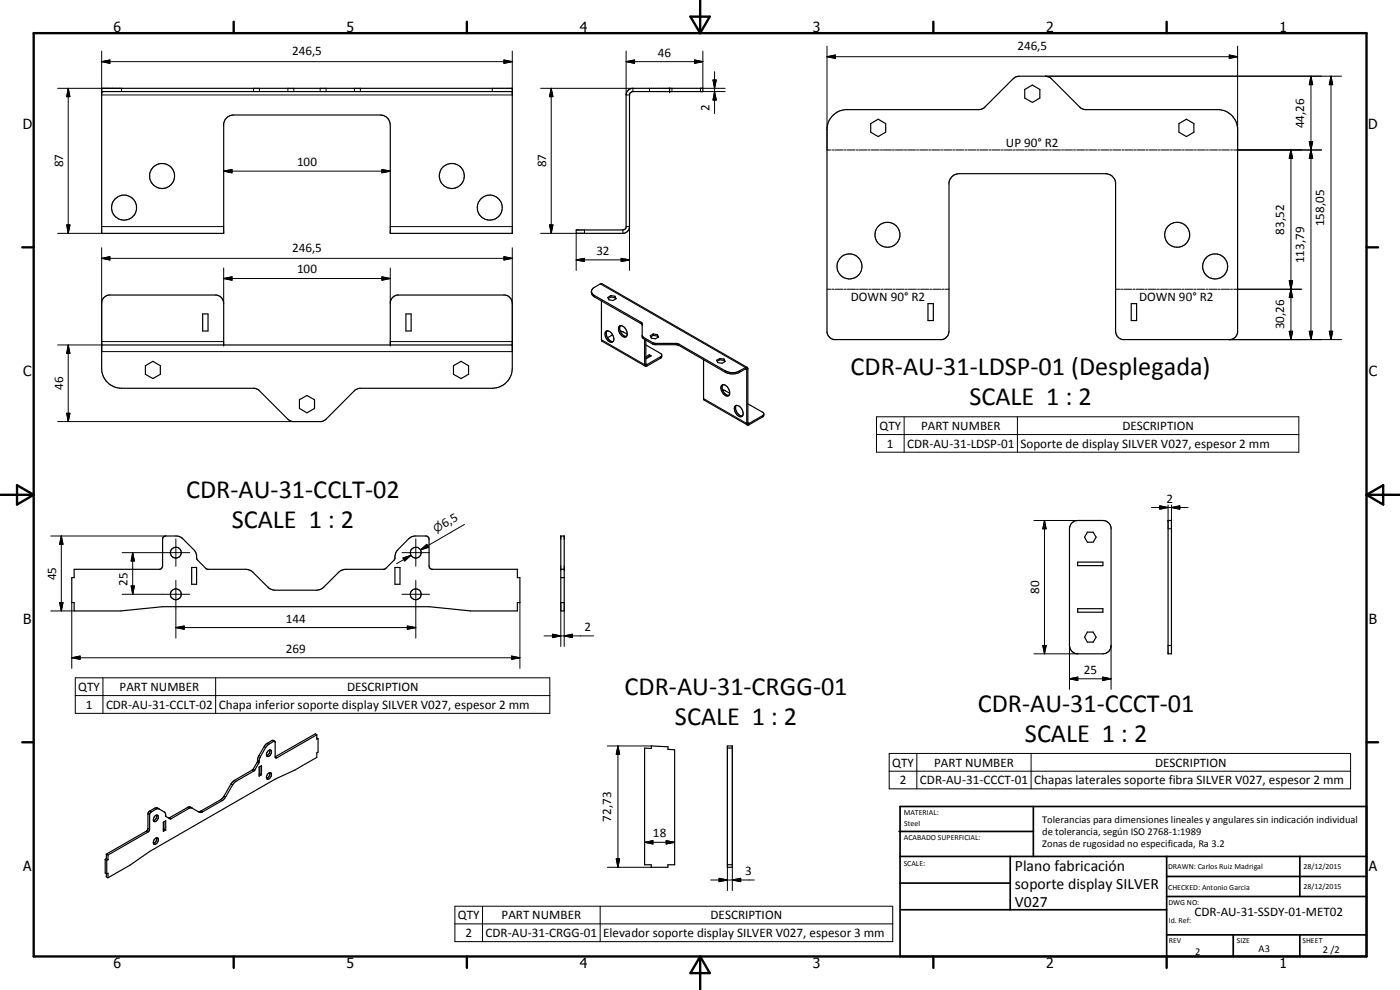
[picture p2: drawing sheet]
<svg xmlns="http://www.w3.org/2000/svg" width="420mm" height="297mm" viewBox="0 0 420 297" stroke-linecap="round" stroke-linejoin="round" font-family="sans-serif">
<g fill="none" stroke="#000" stroke-width=".35">
<path d="M30.5 26.5h123.2v43.5h-36.6v-32.5a3 3 0 0 0-3-3h-44a2.93 2.93 0 0 0-3 2.6v32.9h-36.6zM30.5 27.5h123.2M188.6 27l1.3-.5h21v1h-21l-.9 .6-.1 39.9a2.07 2.07 0 0 1-2 2h-14v-1h14l.6-.2 .4-.6v-39.7l.1-.7zM200.9 26.5v1M250 34.6l1.9-1.3 1.7-.4 40.8-.1 .9-.4 8.8-8.8 .8-.5 .9-.2h8l.9 .2 .8 .5 8.8 8.8 .9 .4 40.8 .1a6 6 0 0 1 5.4 5.4v61.4a2.52 2.52 0 0 1-2.1 2.2h-32.3a2.57 2.57 0 0 1-2.2-2.5v-44.7a3.1 3.1 0 0 0-3-2.6h-44a3.1 3.1 0 0 0-3 2.6v44.7a2.57 2.57 0 0 1-2.2 2.5h-32.3a2.52 2.52 0 0 1-2.1-2.2v-60.8a5.6 5.6 0 0 1 1.8-4.3zM261.3 37.1l2.3-1.3 2.2 1.3v2.6l-2.2 1.3-2.3-1.3zM307.5 26.8l2.3-1.3 2.3 1.3v2.6l-2.3 1.3-2.3-1.3zM353.8 37.1l2.3-1.3 2.2 1.3v2.6l-2.2 1.3-2.3-1.3zM60.8 94.2h1.6v5.1h-1.6zM121.8 94.2h1.6v5.1h-1.6zM177.5 87.4l.2 .7 .7 .5 14.2 8.2 .1 .3v4l.4 .5 3.4 1.8h6.6l.6 .2 14 8.1a4.9 4.9 0 0 0 4.2 0l1.8-1 .4 .1 .1 16.7 .6-.1 4.1-2.3 .2-.2 .1-.7M177.5 87.4l.2 1.1 .7 .6 14.2 8.1 .1 .3"/>
<path d="M177.5 87.4l.6-1 2.1-1.2 .5-.1 43.5 25.1M180.5 90.3l.1 12.1 13.1 7.5M181.9 99.4a2.16 2.16 0 0 1 2.1 3.1 1.86 1.86 0 0 1-2.4-2v-.8zM182.1 99.3l-.2 .9 .4 1.1M183.3 88.7l-.9 .5 .3 .8 1.3 .2 .9-.6-.3-.7M183.3 88.7l1.3 .2M183.3 89.1l-.8 .5M183.3 88.7v.4M183.3 89.1l1.3 .2M184.6 88.9v.4M184.6 89.3l.1 .4M185.8 98a1.4 1.4 0 0 1 2.1 .8 1.48 1.48 0 0 1-.2 2.3 2.39 2.39 0 0 1-1.9-3.1z"/>
<path d="M186.2 99.4a2.94 2.94 0 0 1 2 .9M186.2 97.7a2.36 2.36 0 0 0 1.8 3.2M278.5 91.1h1.6v5.1h-1.6zM339.5 91.1h1.6v5.1h-1.6zM30.5 103.5h123.2M43.6 109.7l2.3-1.3 2.2 1.3v2.6l-2.2 1.3-2.3-1.3zM67.1 103.5v-12.5a2.58 2.58 0 0 0-2.1-2.5h-32.4a2.55 2.55 0 0 0-2.1 2.1v20.5a6 6 0 0 0 6 5.4h39.9l1.2 .5 8.8 8.8 1.4 .7h8.6l.7-.2 .8-.5 8.5-8.6 1.4-.7h39.9a6 6 0 0 0 6-6v-19.5a2.58 2.58 0 0 0-2.1-2.5h-32.3a2.53 2.53 0 0 0-2.2 2.1v12.9M89.9 119.9l2.2-1.2 2.3 1.2v2.7l-2.3 1.3-2.2-1.3zM136.1 109.7l2.3-1.3 2.2 1.3v2.6l-2.2 1.3-2.3-1.3zM182.3 101.3l.8 .9 .9 .3M183.8 100.5l-1.5 .8M192.7 100.7l.4 .5 3.2 1.8h6.8l.6 .3 14 8a4.5 4.5 0 0 0 4.2 0l1.8-1 .5-.1 .2 .3 .1 16.5h.3l4.1-2.3 .3-.5"/>
<path d="M193.5 101.8v7.6l.1 .4M193.8 103.5l4.6 2.7 .2 .9-4.4 2.7h-.6M193.8 102l.2 7.5 4.2-2.4 .4-.4M194.9 106.8l-1.1 .6M194.9 106.8l.2 .2M194.9 106.4l-1.1 .7M194.9 106.4v.4M194.9 106.4l.5 .4-1.6 .9M196 100.2l1.3 .2M196 100.2l-.9 .6 .4 .7 1.2 .1 .9-.5-.3-.7M196 100.2v.4M196 100.6l1.3 .2"/>
<path d="M196 100.6l-.7 .5M197.3 100.4v.4M197.3 100.8l.2 .4M211.1 107.9l.1 12 13.1 7.6M216 107.6l-.9 .5 .3 .7 1.3 .2 .9-.5-.3-.8M216 107.6l1.3 .1M216 107.9l-.7 .5M216 107.6v.3M216 107.9l1.3 .2M216.5 115.7a1.43 1.43 0 0 1 2.1 .8 1.88 1.88 0 0 1 .1 2.2 1.33 1.33 0 0 1-1.8-.8l-.5-1.3zM216.9 117l2.1 1M216.9 115.4a2.31 2.31 0 0 0 1.9 3.2"/>
<path d="M217.3 107.7v.4M217.3 108.1l.2 .4M220.5 121.9a1.23 1.23 0 0 1 2 .6 1.79 1.79 0 0 1 .1 2.5 2.28 2.28 0 0 1-2.1-3.1zM221 121.7a2.47 2.47 0 0 0 1.4 3.1h.4M224.4 121.2l4.5 2.5 .3 .5M321.6 157l.8-.6 1.1-.2h7.5a2.49 2.49 0 0 1 2.4 2.1v35.7a2.47 2.47 0 0 1-2.4 2.2h-7.5a2.51 2.51 0 0 1-2.5-2.5v-35zM326.3 159.7h1.8l.9 1.5-.9 1.5h-1.8l-.8-1.5zM350.6 156.2h1v40h-1zM22.3 170.8h25.7l.4-.2 .4-.8v-8.2l.8-.8h3.6l1.1 .4 3.9 3.7a3.8 3.8 0 0 1 .9 2.9l3.2 3h11.5l1.5 .4 5.4 5.2 1 .6 13.3 .1 1.8-.7 4.8-4.7 1.4-.8 12.3-.1 2.9-2.7 .3-.5 .1-1.3 .6-1.1 3.4-3.5 1.8-.9h3.6l.6 .4 .2 .6v8l.2 .6 .6 .4h25.7v2.5h.7v7.5h-.7v2.5h-14l-12.5-1.3h-80l-12.5 1.3h-14v-2.5h-.8v-7.5h.8zM57.5 170.3h1.5v5h-1.5zM118.5 170.3h1.5v5h-1.5zM168.3 170.8h1"/>
<path d="M168.3 160.8h1v22.5h-1zM168.3 173.3h1M323.4 168.7h7.6v1h-7.6zM168.3 180.8h1M323.4 182.6h7.6v1.1h-7.6zM326.3 189.7h1.8l.9 1.5-.9 1.5h-1.8l-.8-1.5zM77.8 230.1l.7-.4v2.8l-.7 .4zM78 232.2l-.2 .1M78 230v2.2M78 232.2l.5 .3M80.4 232.2l.4-.3a.59 .59 0 0 1 .7 .2 .59 .59 0 0 1-.1 .8 .86 .86 0 0 1-1.4 .7v-.6zM80.4 225.3l.4-.2a.68 .68 0 0 1 .8 .4 .68 .68 0 0 1-.4 .9 .65 .65 0 0 1-.8 .6 .65 .65 0 0 1-.4-1z"/>
<path d="M81 225v.2a1.48 1.48 0 0 1-1 1.5M81 231.8a1.5 1.5 0 0 1-1 1.7M82.5 222.4l-1.8 .9-.8 .8-1.8 3.1-.4 1.7-1.3 2.2-6 3.6-2.7 4.4-.8 1-6.3 3.6h-.8l-2.1-1.2M82.5 222.4l-.9-.2-1.8 1.1-2.3 3.7-.3 1.6-1.3 2.3-6 3.6-3.2 5.1-6.6 3.9h-.7M82.5 222.4l.1 4.7M95.1 220.5v1.3l.4-.2M95.1 220.5l-12 6.9-.3 .1-.2-.4M95.1 220.5l-.5-.3-12 6.9M95.1 221.4l.4 .2M95.5 221.6v4.1l-.4 .2v1.3l-6.6 3.9-5.9 2.7-37.7 21.7-5.9 4.1-6.6 3.8M193.5 224.5l1.9 .1 .1-.8 5 .3-.1 .7 2.1 .2v34.5h-2.1v.7h-5v-.7h-1.9zM218.3 223.8h1.5v36.4h-1.5z"/>
<path d="M218.3 224.5h1.5M31.6 257.9v4l.4 .3M31.6 257.9l.4 .2M31.9 256.3v1.3M31.9 257.6l-.3 .3M31.9 256.3l.5 .2M31.9 257.6l.5 .3M32 258.1v4.1M32.4 256.5v1.4M32.4 257.9l-.4 .2M46.3 251.9l.5-.4a.53 .53 0 0 1 .7 .1 .53 .53 0 0 1 0 .7 .94 .94 0 0 1-1.4 .9zM46.5 244.9a.62 .62 0 0 1 .9-.2 .62 .62 0 0 1 0 1 .86 .86 0 0 1-1.3 .6v-.8z"/>
<path d="M47 251.4a1.51 1.51 0 0 1-1 1.7M47 244.6a1.51 1.51 0 0 1-1 1.7M47.8 242.7h-.8l-1.8 1-.3 .4v4.7l-.4 .8-12.1 6.9M47.8 242.7a1.05 1.05 0 0 0-1.5-.1l-1.5 .9-.4 .5v4.7l-.2 .5-12.3 7.1M49 246.7l.7-.4v2.7l-.7 .4zM49.2 248.8l-.2 .1M49.2 246.5v2.3M49.2 248.8l.5 .2M57.7 242.5l-.8-.1-5.7 3.3-1.3-.7-.5-1.3-1.6-1M57.7 242.5a1.05 1.05 0 0 0-1.5-.2l-5.6 3.1M218.3 259.5h1.5M31.9 262.1v1l.5 .3"/>
<path d="M32 262.2l.4-.2v1.4"/>
<circle cx="48.6" cy="52.8" r="3.8"/>
<circle cx="135.6" cy="52.8" r="3.8"/>
<circle cx="37.2" cy="62.3" r="3.7"/>
<circle cx="147" cy="62.3" r="3.8"/>
<circle cx="254.9" cy="79.9" r="3.8"/>
<circle cx="266.4" cy="70.4" r="3.8"/>
<circle cx="353.3" cy="70.4" r="3.7"/>
<circle cx="364.7" cy="80" r="3.8"/>
<circle cx="52.8" cy="178.3" r="1.62"/>
<circle cx="52.8" cy="165.8" r="1.62"/>
<circle cx="124.8" cy="165.8" r="1.62"/>
<circle cx="124.8" cy="178.3" r="1.63"/>
</g>
<g fill="none" stroke="#000" stroke-width=".3">
<path d="M30.5 18.5l2.5-.5v1zM30.5 15.3v13.2h123.2v-13.2M30.5 18.5h123.2M151.2 18l2.5 .5-2.5 .5zM187.9 18.5l2.5-.5v1zM187.9 15.3v13.2h1M187.9 18.5h23M208.4 18l2.5 .5-2.5 .5zM210.9 15.3v11.2M248.2 17l2.5-.5v1zM248.2 13.8v31.2h1.2M248.2 17h123.2"/>
<path d="M368.9 16.5l2.5 .5-2.5 .5zM371.4 13.8v31.2M17.3 26.5h19.2v1M20.5 26.5l.5 2.5h-1zM20.5 26.5v43.5M76.1 26.5v1M77.8 26.5v1M86.4 26.5v1M88.2 26.5v1M96.1 26.5v1M97.9 26.5v1M106.4 26.5v1"/>
<path d="M108.2 26.5v1M147.7 26.5v1M162.3 26.5h27.6v1M165.4 26.5l.5 2.5h-1zM165.4 26.5v43.5M194.9 26.5v1M201.7 26.5v1M214 24h1l-.6 2.5zM214.4 27.5l.6 2.5h-1zM214.4 21.5v12.6M217.6 26.5h-7.4v1h7.4M313.8 22.9h88.8"/>
<path d="M393.4 22.9l.5 2.5h-1zM393.4 22.9v79M399.4 22.9l.6 2.5h-1.1zM399.4 22.9v79M67.1 51.4l2.5-.6v1.1zM67.1 51.4h50M114.6 50.8l2.5 .6-2.5 .5zM249.7 45h.6M250.6 45h2.4M253.3 45h.6M254.2 45h2.4M257 45h.5"/>
<path d="M257.8 45h2.5M260.6 45h.6M261.5 45h2.4M264.2 45h.6M265.1 45h2.4M267.8 45h.6M268.7 45h2.4M271.4 45h.7M272.4 45h2.4M275.1 45h.6M276 45h2.4M278.7 45h.6"/>
<path d="M279.6 45h2.4M282.3 45h.6M283.2 45h2.5M286 45h.5M286.8 45h2.5M289.6 45h.6M290.5 45h2.4M293.2 45h.6M294.1 45h2.4M296.8 45h.6M297.7 45h2.4M300.4 45h.7"/>
<path d="M301.4 45h2.4M304.1 45h.6M305 45h2.4M307.7 45h.6M308.6 45h2.4M311.3 45h.6M312.2 45h2.5M314.9 45h.6M315.8 45h2.5M318.6 45h.6M319.5 45h2.4M322.2 45h.6"/>
<path d="M323.1 45h2.4M325.8 45h.6M326.7 45h2.4M329.5 45h.5M330.4 45h2.4M333.1 45h.6M334 45h2.4M336.7 45h.6M337.6 45h2.4M340.3 45h.6M341.2 45h2.5M343.9 45h.6"/>
<path d="M344.8 45h2.4M347.5 45h.7M348.5 45h2.4M351.2 45h.6M352.1 45h2.4M354.8 45h.6M355.7 45h2.4M358.4 45h.7M359.4 45h2.4M362.1 45h.6M363 45h2.4M365.7 45h.6"/>
<path d="M366.6 45h2.4M369.3 45h.6M370.2 45h26.4M387.4 45l.5 2.5h-1zM387.4 45v56.9M392.9 42.5h1l-.5 2.5zM392.9 42.5l1 5h-1l1-5zM393.4 45l.5 2.5h-1zM17.3 70h13.2M20 67.5h1l-.5 2.5zM30.5 77.5l2.5-.5v1zM30.5 68h36.6"/>
<path d="M30.5 74.3v31.2h123.2v-31.2M30.5 77.5h123.2M117.1 68h36.6M151.2 77l2.5 .5-2.5 .5zM164.9 67.5h1l-.5 2.5zM172.9 78l2.5-.5v1zM172.9 78h16M172.9 70v11.2M175.4 69v1h-13.1M186.4 77.5l2.5 .5-2.5 .5zM186.9 69v1M187.9 68h1v13.2"/>
<path d="M67.1 83.6l2.5-.5v1zM67.1 83.6h50M67.1 80.4v10.6M114.6 83.1l2.5 .5-2.5 .5zM117.1 80.4v10.6M178.4 88.6v.5M180.2 85.2l43.5 25.1v.4l.4 .2 .3-.2M192.4 96.7v.4M248.2 86.8h1.2M249.7 86.8h.6M250.6 86.8h2.5M253.4 86.8h.6"/>
<path d="M254.3 86.8h2.4M257 86.8h.6M258 86.8h2.4M260.7 86.8h.6M261.6 86.8h2.5M264.4 86.8h.6M265.2 86.8h2.5M268 86.8h.6M268.9 86.8h2.5M271.7 86.8h.6M272.6 86.8h2.4M275.4 86.8h.6"/>
<path d="M276.3 86.8h2.4M279 86.8h.6M279.9 86.8h2.5M282.6 86.8h.7M283.6 86.8h1.2M334.8 86.8h1.2M336.3 86.8h.7M337.3 86.8h2.4M340 86.8h.6M340.9 86.8h2.5M343.7 86.8h.5M344.6 86.8h2.4"/>
<path d="M347.3 86.8h.6M348.3 86.8h2.4M351 86.8h.6M351.9 86.8h2.5M354.7 86.8h.5M355.5 86.8h2.5M358.3 86.8h.6M359.2 86.8h2.4M362 86.8h.6M362.9 86.8h2.4M365.6 86.8h.6M366.6 86.8h2.4"/>
<path d="M369.3 86.8h.6M370.2 86.8h20.4M386.9 99.4h1l-.5 2.5zM386.9 84.2h1l-.5 2.6zM386.9 84.2h1l-1 5.1h1zM387.4 86.8l.5 2.5h-1zM392.9 99.4h1l-.5 2.5zM398.9 99.4h1.1l-.6 2.5zM17.3 103.5h13.2M20.5 103.5l.5 2.5h-1zM20.5 103.5v23M30.5 102.5h36.6"/>
<path d="M117.1 102.5h36.6M180.5 101.9l13 7.5M193.1 101.2v.4M193.8 109.2l.4 .2M195.9 102.8v.5M196.8 103v.4M198.2 107.1v.4M202.8 103v.4M203.7 103.3v.3M211.1 119.6l13 7.4 .3-.2 .4 .2v.4M217.7 111.3v.4M221.9 111.3v.4"/>
<path d="M368.9 101.9h33.7M17.3 126.5h70.9M20 124h1l-.5 2.5zM228.9 124.7v.4M263 125.1h126.8v10.6h-126.8zM263 130.4h126.8M271.3 125.1v10.6M305.3 125.1v10.6M139.4 157.4l-13.2 7.6M310.3 156.2h13.2M313.5 156.2l.5 2.5h-1zM313.5 156.2v40"/>
<path d="M345.6 152.3h11M348.1 151.8l2.5 .5-2.5 .5zM350.6 158.7h1M350.6 151.5v4.7M351.6 152.3l2.5-.5v1zM351.6 151.5v4.7M15.2 160.8h34.6M18.4 160.8l.5 2.5h-1zM18.4 160.8v22.5M36.6 165.8h20.3M36.6 178.3h20.3M39.4 175.8h.9l-.5 2.5z"/>
<path d="M39.8 165.8l.5 2.5h-.9zM39.8 165.8v12.5M52.8 161.7v8.2M52.8 174.2v17.3M120.6 165.8h8.3M120.6 178.3h8.3M120.9 167.4l2.4-.8-1.9 1.7zM123.3 166.6l-4.3 2.5M124.8 161.7v8.2M124.8 174.2v17.3M126.2 165l1.9-1.7 .5 .9zM128.3 163.7l-2.1 1.3"/>
<path d="M15.2 183.3h7.1M17.9 180.8h1l-.5 2.5zM21.5 197.4l2.5-.6v1zM21.5 197.4h134.5M21.5 180.8v19.7M52.8 188.3l2.5-.5v1zM52.8 188.3h72M122.2 187.8l2.6 .5-2.6 .5zM153.5 196.8l2.5 .6-2.5 .4zM156 180.8v19.7M163.3 190.8h14.8M165.8 190.3l2.5 .5-2.5 .5z"/>
<path d="M168.3 180.8v13.2M169.3 190.8l2.5-.5v1zM169.3 180.8v13.2M310.3 196.2h13.2M313 193.7h1l-.5 2.5zM321 193.7v13.1M333.4 193.7v13.1M350.6 193.7h1M22.6 203.4h142.4v10.6h-142.4zM22.6 208.7h142.4M30.9 203.4v10.6M64.7 203.4v10.6"/>
<path d="M321 203.7l2.5-.5v1zM321 203.7h12.4M331 203.2l2.4 .5-2.4 .5zM66.2 239.9l.5 .3M67.2 238.9l.5 .2M69.3 235.2l.5 .3M70.3 234.1l.5 .3M75.7 231.1l.4 .3M76 230.7l.5 .3M77.2 228.8l.4 .2M77.3 228.3l.5 .3M77.3 228.1l.5 .3"/>
<path d="M77.7 226.7l.5 .3M79.2 224.1l.5 .2M80.3 223l.4 .3M81.6 222.2l.5 .3M82.6 227.1l.5 .3M182.3 223.8h13.2M185.5 223.8l.5 2.5h-1.1zM185.5 223.8v36.4M218.3 223.8v43.4M219.8 223.8v43.4M266.9 226.1h138.4v10.6h-138.4zM266.9 231.4h138.4"/>
<path d="M275.2 226.1v10.6M309.4 226.1v10.6M44 249.3l.4 .3M44.4 244.2l.5 .3M44.4 248.5l.5 .3M44.9 243.4l.5 .2M46.3 242.6l.5 .2M50.9 245.4l.4 .3M56.2 242.3l.5 .3M60.3 243.3l.5 .3M184.9 257.7h1.1l-.5 2.5zM193.5 252.7l2.4-.5v1z"/>
<path d="M193.5 252.7h9M199.9 252.2l2.6 .5-2.6 .5zM136.5 271.9h131.4v10.6h-131.4zM136.5 277.2h131.4M144.8 271.9v10.6M180.1 271.9v10.6M182.3 260.2h13.1M213.3 264h13M215.8 263.5l2.5 .5-2.5 .5zM219.8 264l2.5-.5v1z"/>
</g>
<g fill="#000">
<circle cx="30.5" cy="27.5" r=".18"/>
<circle cx="30.5" cy="26.5" r=".18"/>
<circle cx="200.9" cy="27.5" r=".18"/>
<circle cx="200.9" cy="26.5" r=".18"/>
<circle cx="30.5" cy="103.5" r=".18"/>
<circle cx="67.1" cy="103.5" r=".18"/>
<circle cx="117.1" cy="103.5" r=".18"/>
<circle cx="153.7" cy="103.5" r=".18"/>
<circle cx="168.3" cy="160.8" r=".18"/>
<circle cx="168.3" cy="170.8" r=".18"/>
<circle cx="169.3" cy="170.8" r=".18"/>
<circle cx="169.3" cy="160.8" r=".18"/>
</g>
<g fill="none" stroke="#000" stroke-width=".71">
<path d="M10.1 9.9h400v277.1h-400zM70.1 6.5v3.4M140.1 6.5v3.4M207.2 5h5.8l-2.9 4.9zM210.1 0v9.9M280.1 6.5v3.4M350.1 6.5v3.4M6.7 74.2h3.4M410.1 74.2h3.5M.1 148.5h10M5.1 145.6l5 2.9-5 2.9zM410.1 148.5h10"/>
<path d="M410.1 148.5l5-2.9v5.8zM6.7 222.7h3.4M410.1 222.7h3.5M70.1 287v3.4M140.1 287v3.4M210.1 287v10M210.1 287l2.9 5h-5.8zM280.1 287v3.4M350.1 287v3.4"/>
</g>
<g fill="none" stroke="#000" stroke-width=".51">
<path d="M269.8 249.5h40.3M270.1 242h140v45h-140zM270.1 257h140M303.2 257v16M310.1 242v15M350.1 257v30M390.1 257v12M270.1 265h33.1M270.1 273h80M350.1 269h60M350.1 263h60M350.1 280.5h60"/>
<path d="M370.1 280.5v6.5M390.1 280.5v6.5"/>
</g>
<g fill="#000">
<path d="M30.5 18.5l2.5-.5v1zM151.2 18l2.5 .5-2.5 .5zM187.9 18.5l2.5-.5v1zM208.4 18l2.5 .5-2.5 .5zM248.2 17l2.5-.5v1zM368.9 16.5l2.5 .5-2.5 .5zM20.5 26.5l.5 2.5h-1zM165.4 26.5l.5 2.5h-1zM214 24h1l-.6 2.5zM214.4 27.5l.6 2.5h-1zM393.4 22.9l.5 2.5h-1zM399.4 22.9l.6 2.5h-1.1z"/>
<path d="M67.1 51.4l2.5-.6v1.1zM114.6 50.8l2.5 .6-2.5 .5zM387.4 45l.5 2.5h-1zM392.9 42.5h1l-.5 2.5zM393.4 45l.5 2.5h-1zM20 67.5h1l-.5 2.5zM30.5 77.5l2.5-.5v1zM151.2 77l2.5 .5-2.5 .5zM164.9 67.5h1l-.5 2.5zM172.9 78l2.5-.5v1zM186.4 77.5l2.5 .5-2.5 .5zM67.1 83.6l2.5-.5v1z"/>
<path d="M114.6 83.1l2.5 .5-2.5 .5zM386.9 99.4h1l-.5 2.5zM386.9 84.2h1l-.5 2.6zM387.4 86.8l.5 2.5h-1zM392.9 99.4h1l-.5 2.5zM398.9 99.4h1.1l-.6 2.5zM20.5 103.5l.5 2.5h-1zM20 124h1l-.5 2.5zM313.5 156.2l.5 2.5h-1zM348.1 151.8l2.5 .5-2.5 .5zM351.6 152.3l2.5-.5v1zM18.4 160.8l.5 2.5h-1z"/>
<path d="M39.4 175.8h.9l-.5 2.5zM39.8 165.8l.5 2.5h-.9zM120.9 167.4l2.4-.8-1.9 1.7zM126.2 165l1.9-1.7 .5 .9zM17.9 180.8h1l-.5 2.5zM21.5 197.4l2.5-.6v1zM52.8 188.3l2.5-.5v1zM122.2 187.8l2.6 .5-2.6 .5zM153.5 196.8l2.5 .6-2.5 .4zM165.8 190.3l2.5 .5-2.5 .5zM169.3 190.8l2.5-.5v1zM313 193.7h1l-.5 2.5z"/>
<path d="M321 203.7l2.5-.5v1zM331 203.2l2.4 .5-2.4 .5zM185.5 223.8l.5 2.5h-1.1zM184.9 257.7h1.1l-.5 2.5zM193.5 252.7l2.4-.5v1zM199.9 252.2l2.6 .5-2.6 .5zM215.8 263.5l2.5 .5-2.5 .5zM219.8 264l2.5-.5v1z"/>
</g>
<g font-size="7.9">
<text x="255.3" y="112.4">CDR-AU-31-LDSP-01 (Desplegada)</text>
<text x="290.9" y="121.4">SCALE 1 : 2</text>
<text x="55.9" y="149.6">CDR-AU-31-CCLT-02</text>
<text x="69.5" y="158.5">SCALE 1 : 2</text>
<text x="187.4" y="208.7">CDR-AU-31-CRGG-01</text>
<text x="293.4" y="213.6">CDR-AU-31-CCCT-01</text>
<text x="202.6" y="217.7">SCALE 1 : 2</text>
<text x="307.6" y="222.6">SCALE 1 : 2</text>
</g>
<g font-size="4.7">
<text x="304.6" y="261.2">Plano fabricación</text>
<text x="304.6" y="266.6">soporte display SILVER</text>
<text x="304.6" y="272">V027</text>
</g>
<g font-size="4.2">
<text x="34" y="9.6">6</text>
<text x="104" y="9.6">5</text>
<text x="174" y="9.6">4</text>
<text x="244" y="9.6">3</text>
<text x="314" y="9.6">2</text>
<text x="384" y="9.6">1</text>
<text x="6.8" y="38.7">D</text>
<text x="410.6" y="38.7">D</text>
<text x="7" y="112.9">C</text>
<text x="410.8" y="112.9">C</text>
<text x="7" y="187.1">B</text>
<text x="410.8" y="187.1">B</text>
<text x="7" y="261.4">A</text>
<text x="410.8" y="261.4">A</text>
<text x="34" y="290.4">6</text>
<text x="104" y="290.4">5</text>
<text x="174" y="290.4">4</text>
<text x="244" y="290.4">3</text>
<text x="314" y="290.4">2</text>
<text x="384" y="290.4">1</text>
</g>
<g font-size="3.9">
<text x="87.7" y="16.5">246,5</text>
<text x="197.5" y="17">46</text>
<text x="305.3" y="14.9">246,5</text>
<text x="213" y="33.4" transform="rotate(-90 213 33.4)">2</text>
<text x="391.4" y="38.4" transform="rotate(-90 391.4 38.4)">44,26</text>
<text x="301.9" y="44.2">UP 90° R2</text>
<text x="19" y="50.2" transform="rotate(-90 19 50.2)">87</text>
<text x="89.1" y="49.8">100</text>
<text x="163.9" y="50.2" transform="rotate(-90 163.9 50.2)">87</text>
<text x="385.3" y="70.4" transform="rotate(-90 385.3 70.4)">83,52</text>
<text x="397.4" y="67.9" transform="rotate(-90 397.4 67.9)">158,05</text>
<text x="87.7" y="75.5">246,5</text>
<text x="179" y="76.5">32</text>
<text x="89.1" y="82">100</text>
<text x="391.4" y="79" transform="rotate(-90 391.4 79)">113,79</text>
<text x="255.3" y="90.2">DOWN 90° R2</text>
<text x="341.9" y="90.2">DOWN 90° R2</text>
<text x="385.3" y="98.8" transform="rotate(-90 385.3 98.8)">30,26</text>
<text x="19" y="117" transform="rotate(-90 19 117)">46</text>
<text x="264" y="129">QTY</text>
<text x="276.4" y="129">PART NUMBER</text>
<text x="336.8" y="129">DESCRIPTION</text>
<text x="266.2" y="134.3">1</text>
<text x="272.2" y="134.3">CDR-AU-31-LDSP-01</text>
<text x="306.3" y="134.4">Soporte de display SILVER V027, espesor 2 mm</text>
<text x="350.1" y="150.8">2</text>
<text x="133.4" y="158.4" transform="rotate(-30 133.4 158.4)">6,5</text>
<text x="16.9" y="174.1" transform="rotate(-90 16.9 174.1)">45</text>
<text x="38.3" y="175.9" transform="rotate(-90 38.3 175.9)">25</text>
<text x="311.9" y="178.2" transform="rotate(-90 311.9 178.2)">80</text>
<text x="85.8" y="186.8">144</text>
<text x="175.4" y="189.3">2</text>
<text x="85.8" y="195.8">269</text>
<text x="325.2" y="202.1">25</text>
<text x="23.5" y="207.3">QTY</text>
<text x="35.9" y="207.3">PART NUMBER</text>
<text x="104.2" y="207.3">DESCRIPTION</text>
<text x="25.8" y="212.6">1</text>
<text x="31.8" y="212.6">CDR-AU-31-CCLT-02</text>
<text x="65.6" y="212.7">Chapa inferior soporte display SILVER V027, espesor 2 mm</text>
<text x="267.8" y="230">QTY</text>
<text x="280.4" y="230">PART NUMBER</text>
<text x="346.7" y="230">DESCRIPTION</text>
<text x="270" y="235.3">2</text>
<text x="276.1" y="235.3">CDR-AU-31-CCCT-01</text>
<text x="310.4" y="235.4">Chapas laterales soporte fibra SILVER V027, espesor 2 mm</text>
<text x="183.4" y="246.5" transform="rotate(-90 183.4 246.5)">72,73</text>
<text x="195.9" y="251.2">18</text>
<text x="223.6" y="262.5">3</text>
<text x="137.4" y="275.8">QTY</text>
<text x="150.5" y="275.8">PART NUMBER</text>
<text x="213.3" y="275.8">DESCRIPTION</text>
<text x="358.5" y="275">CDR-AU-31-SSDY-01-MET02</text>
<text x="139.7" y="281.1">2</text>
<text x="145.7" y="281.1">CDR-AU-31-CRGG-01</text>
<text x="181" y="281.2">Elevador soporte display SILVER V027, espesor 3 mm</text>
</g>
<text font-size="3.3" x="130.9" y="159.8" transform="rotate(-30 130.9 159.8)">⌀</text>
<g font-size="3.1">
<text x="312.7" y="246.8">Tolerancias para dimensiones lineales y angulares sin indicación individual</text>
<text x="312.7" y="250.4">de tolerancia, según ISO 2768-1:1989</text>
<text x="312.7" y="254">Zonas de rugosidad no especificada, Ra 3.2</text>
<text x="358.7" y="286.5">2</text>
<text x="377.7" y="285.6">A3</text>
<text x="397" y="285.9">2 /2</text>
</g>
<g font-size="2.4">
<text x="271.2" y="244.4">MATERIAL:</text>
<text x="271.3" y="252">ACABADO SUPERFICIAL:</text>
<text x="271.4" y="247.9">Steel</text>
<text x="271.2" y="259.7">SCALE:</text>
<text x="350.6" y="260.8">DRAWN: Carlos Ruiz Madrigal</text>
<text x="391.2" y="260.6">28/12/2015</text>
<text x="350.6" y="267">CHECKED: Antonio Garcia</text>
<text x="391.2" y="266.7">28/12/2015</text>
<text x="350.6" y="271.4">DWG NO:</text>
<text x="350.8" y="276.9">Id. Ref:</text>
<text x="350.8" y="282.8">REV</text>
<text x="371.2" y="282.9">SIZE</text>
<text x="390.9" y="282.9">SHEET</text>
</g>
</svg>
